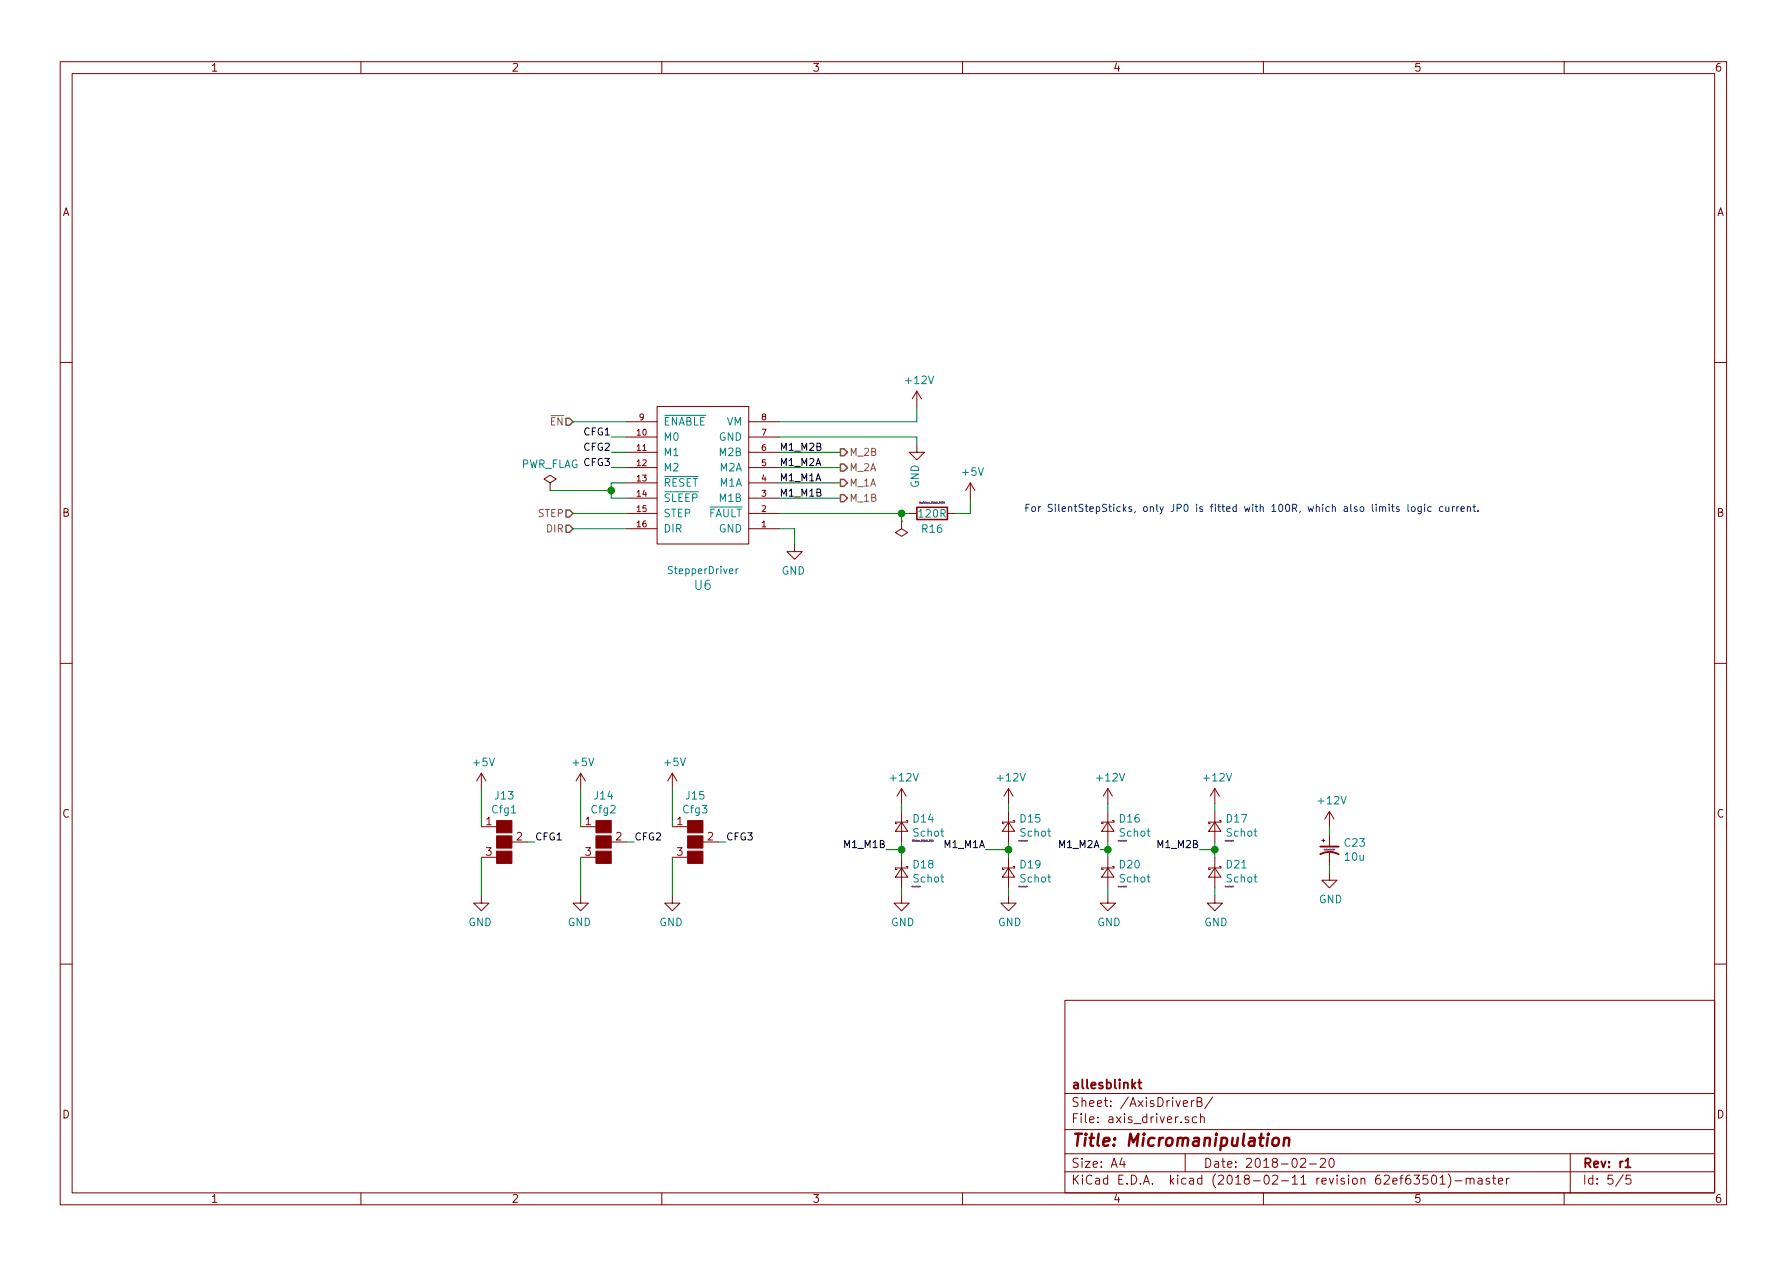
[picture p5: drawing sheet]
<svg xmlns="http://www.w3.org/2000/svg" width="297mm" height="210mm" viewBox="0 0 297 210" stroke-linecap="round" stroke-linejoin="round" font-family="sans-serif">
<g fill="none" stroke="#840000" stroke-width=".17">
<path d="M10 10.3h277v189.9h-277zM12 12.2h273v186.1h-273zM60 10.3v1.9M110 10.3v1.9M160 10.3v1.9M210 10.3v1.9M260 10.3v1.9M10 60.2h2M104.1 72.6h5.1M104.1 75.2h5.1M104.1 77.7h5.1M104.1 70.1h5.1"/>
<path d="M109.2 67.6h15.3v22.8h-15.3zM124.5 72.6h5M124.5 75.2h5M124.5 77.7h5M124.5 70.1h5M152.4 73.9v1.3h-1.3l1.3 1.2 1.3-1.2h-1.3M152.4 65l-.8 1.3M152.4 65v2.6M152.4 65l.8 1.3M285 60.2h2M91.4 80.3l1.1-.7-1.1-.6-1 .6 1 .7v1.2M91.4 81.5h.1"/>
<path d="M104.1 87.9h5.1M104.1 80.3h5.1M104.1 82.8h5.1M104.1 85.3h5.1M124.5 87.9h5M124.5 80.3h5M124.5 82.8h5M124.5 85.3h5M132.1 90.4v1.3h-1.3l1.3 1.3 1.2-1.3h-1.2M149.9 86.6v1.3l1 .6-1 .6-1.1-.6 1.1-.6M149.9 86.6h.1M151.1 85.3h1.3"/>
<path d="M157.5 85.3h1.2M161.3 80.3l-.8 1.2M161.3 80.3v2.5M161.3 80.3l.8 1.2M10 110.3h2M285 110.3h2M80 128.5l-.8 1.3M80 128.5v2.6M80 128.5l.8 1.3M80 137.4h2.5M85.1 139.9h2.5M96.5 128.5l-.7 1.3"/>
<path d="M96.5 128.5v2.6M96.5 128.5l.8 1.3M96.5 137.4h2.6M101.6 139.9h2.5M111.8 128.5l-.8 1.3M111.8 128.5v2.6M111.8 128.5l.7 1.3M111.8 137.4h2.5M116.8 139.9h2.6M149.9 136.6l1 1.6h-2.1zM149.9 131.1v2.5M149.9 134.9v5"/>
<path d="M149.9 131.1l-.8 1.2M149.9 131.1l.7 1.2M150.6 136.4h.3v.2h-2.1v.3h.3M167.6 136.6l1.1 1.6h-2.1zM167.6 131.1v2.5M167.6 134.9v5M167.6 131.1l-.7 1.2M167.6 131.1l.8 1.2M168.4 136.4h.3v.2h-2.1v.3h.3M184.1 136.6l1.1 1.6h-2.1zM184.1 131.1v2.5M184.1 134.9v5"/>
<path d="M184.1 131.1l-.7 1.2M184.1 131.1l.8 1.2M184.9 136.4h.3v.2h-2.1v.3h.3M201.9 136.6l1 1.6h-2zM201.9 131.1v2.5M201.9 134.9v5M201.9 131.1l-.7 1.2M201.9 131.1l.8 1.2M202.7 136.4h.2v.2h-2v.3h.3M219.7 139.7h.5M220 139.4v.5M221 134.9v2.5"/>
<path d="M221 138.7v2M221 134.9l-.8 1.2M221 134.9l.7 1.2M80 148.8v1.3h-1.3l1.3 1.3 1.3-1.3h-1.3M80 142.5h2.5M96.5 148.8v1.3h-1.3l1.3 1.3 1.3-1.3h-1.3M96.5 142.5h2.6M111.8 148.8v1.3h-1.3l1.3 1.3 1.2-1.3h-1.2M111.8 142.5h2.5M149.9 144.3l1 1.5h-2.1zM149.9 148.8v1.3h1.2l-1.2 1.3-1.3-1.3h1.3M149.9 142.5v5.1"/>
<path d="M150.6 144h.3v.3h-2.1v.2h.3M167.6 144.3l1.1 1.5h-2.1zM167.6 148.8v1.3h1.3l-1.3 1.3-1.2-1.3h1.2M167.6 142.5v5.1M168.4 144h.3v.3h-2.1v.2h.3M184.1 144.3l1.1 1.5h-2.1zM184.1 148.8v1.3h1.3l-1.3 1.3-1.2-1.3h1.2M184.1 142.5v5.1M184.9 144h.3v.3h-2.1v.2h.3M201.9 144.3l1 1.5h-2zM201.9 148.8v1.3h1.3l-1.3 1.3-1.2-1.3h1.2M201.9 142.5v5.1"/>
<path d="M202.7 144h.2v.3h-2v.2h.3M221 145v1.3h1.2l-1.2 1.3-1.3-1.3h1.3M221 141.7v2.1M10 160.2h2M177 166.3h108v32h-108zM285 160.2h2M60 198.3v1.9M110 198.3v1.9M160 198.3v1.9M177 194.8h108M177 191.8h108M177 187.8h108"/>
<path d="M177 181.8h108M186.5 192.5l-.4 1h1M186.8 193v1M197 191.8v3M197.6 185.7l-.4-.1-.2 .2 .1 .2 .5 .2v.3h-.6M198 182.9v1M198.5 182.9l-.3 .1-.2 .2M198.9 185.7l-.4-.1-.3 .3v.4l.1 .2h.6M199 183.1h.5l.2-.1v-.4l-.2-.2h-.5v1.5h.5l.3-.1v-.4l-.1-.2-.2-.1M199.5 185.7l.3-.1 .3 .1 .1 .9M199.5 185.1v1.5M201.5 182.3l-1.2 2"/>
<path d="M210 198.3v1.9M216.2 192.7l.2-.2h.4l.2 .2v.3l-.9 1h.9M217.7 193.5h1.1M219.5 192.7l.2-.2h.3l.3 .2v.3v.2l-.9 .8h.9M221.1 192.6l.3-.1a.94 .94 0 0 1 0 1.5 .79 .79 0 0 1-.3-1.3zM235 195.3h.9l-.5 .6 .5 .1v.7l-.2 .1h-.5l-.2-.1M237.3 195.3h-.7l-.1 .7 .2-.1 .5 .1a.61 .61 0 0 1 .1 .7l-.2 .1-.6-.1M238.1 195.5l.3-.2a.94 .94 0 0 1 0 1.5l-.3-.1-.2-.4zM239.4 195.8l.4-.5v1.5M239.4 196.8h.8M240.7 195.1a1.71 1.71 0 0 1 0 2.3M241.9 196.3h1.1"/>
<path d="M243.7 196l.1-.1a.37 .37 0 0 1 .6 .1v.8M243.7 195.8v1M244.4 196v-.1a.37 .37 0 0 1 .6 .1v.8M245.7 195.9h.6l.1 .9M246.4 196.2l-.5 .1-.3 .2 .1 .2 .2 .1 .5-.1M247.6 195.9l-.4-.1-.2 .2 .1 .3 .5 .1v.3h-.6M248.1 195.8h.5M248.3 195.3v1.3l.3 .2M249.1 196.3l.7-.1-.1-.3-.4-.1-.2 .2v.7h.6M250.4 195.8v1M250.9 195.8l-.3 .1-.2 .2M260 198.3v1.9"/>
<path d="M261 191.8v6.5M269.8 195.2l-1.2 2M271 195.3h-.7v.7l.2-.1 .5 .1 .1 .2-.1 .5-.2 .1-.5-.1"/>
</g>
<path d="M219.5 142a3.2 3.2 0 0 1 3 0M219.5 140.7h3M189.2 179.9h.5M189.4 179.4v1.3l.3 .2M270.2 193l.4-.5v1.5M270.2 194h.8" fill="none" stroke="#840000" stroke-width=".3"/>
<path d="M211.7 189.3a.53 .53 0 0 1 .5-.2 .53 .53 0 0 1 .4 .4l-.1 .6a.54 .54 0 0 1-.5 .4 .54 .54 0 0 1-.5-.4zM213.5 189.3a.5 .5 0 0 1 .8 .1l-.1 1M213.5 189.1l-.2 1.3" fill="none" stroke="#840000" stroke-width=".41"/>
<path d="M122.4 94.5v.8M122.7 94.5l-.3 .3" fill="none" stroke="#008484" stroke-width=".17"/>
<g fill="none" stroke="#840084" stroke-width=".17">
<path d="M152.9 83.5h.1l-.1-.1v.3M157 83.4h-.1v.1h.1v.2l-.1-.1M169.4 139.7v.1zM169.5 139.7v.1M169.5 139.8h.1M169.7 139.7h.1M169.7 139.7v.1M169.8 139.7v.1M169.8 139.8h.1M170 139.7v.1M170.1 139.8v-.1v.1M170.2 139.7v.1z"/>
<path d="M170.3 139.8h.1M170.3 139.7h.1M170.3 139.7l.1 .1zM170.4 139.8h.1M170.6 139.7l-.1 .1M170.7 139.7h-.1v.1M185.9 139.7v.1zM186 139.7v.1M186.1 139.8h.1M186.2 139.7h.1M186.2 139.7l.1 .1M186.3 139.7v.1"/>
<path d="M186.4 139.8h.1M186.5 139.7v.1M186.6 139.8v-.1v.1M186.7 139.7v.1zM186.8 139.8h.1M186.8 139.7h.1M186.8 139.7l.1 .1zM186.9 139.8h.1M187.1 139.7l-.1 .1M187.1 139.8v-.1l.1 .1M187.2 139.7v.1zM203.7 139.7v.1z"/>
<path d="M203.8 139.7v.1M203.8 139.8h.1M204 139.7h.1M204 139.7v.1M204.1 139.7v.1M204.1 139.8h.1M204.3 139.7l-.1 .1M204.3 139.8v-.1l.1 .1M204.5 139.7v.1zM204.6 139.8h.1M204.6 139.7h.1M204.6 139.7l.1 .1z"/>
<path d="M204.7 139.8h.1M204.9 139.7l-.1 .1M204.9 139.8v-.1l.1 .1M205 139.7v.1zM151.6 147.3v.1zM151.7 147.3v.1M151.8 147.4h.1M151.9 147.3h.1M151.9 147.4h.1M152 147.3v.1M152.1 147.4h.1M152.2 147.3v.1"/>
<path d="M152.3 147.4v-.1v.1M152.4 147.3l.1 .1zM152.5 147.4h.1M152.5 147.3h.1M152.6 147.3v.1zM152.8 147.3l-.2 .1M152.8 147.4v-.1l.1 .1M152.9 147.4l.1-.1v.1M152.9 147.4h.1M169.4 147.3v.1zM169.5 147.3v.1M169.5 147.4h.1"/>
<path d="M169.7 147.3h.1M169.7 147.4h.1M169.8 147.3v.1M169.8 147.4h.1M170 147.3v.1M170.1 147.4v-.1v.1M170.2 147.3v.1zM170.3 147.4h.1M170.3 147.3h.1M170.3 147.3l.1 .1zM170.6 147.3l-.2 .1M170.6 147.4v-.1l.2 .1"/>
<path d="M170.7 147.4h.1M185.9 147.3v.1zM186 147.3v.1M186.1 147.4h.1M186.2 147.3h.1M186.2 147.4h.1M186.3 147.3v.1M186.4 147.4h.1M186.5 147.3v.1M186.6 147.4v-.1v.1M186.7 147.3v.1zM186.8 147.4h.1"/>
<path d="M186.8 147.3h.1M186.8 147.3l.1 .1zM187.1 147.3l-.2 .1M187.1 147.4v-.1l.1 .1M187.2 147.4v-.1l.1 .1M187.2 147.4h.1M203.7 147.3v.1zM203.8 147.3v.1M203.8 147.4h.1M204 147.3h.1M204 147.4h.1M204.1 147.3v.1"/>
<path d="M204.1 147.4h.1M204.3 147.3l-.1 .1M204.3 147.4v-.1l.1 .1M204.5 147.3v.1zM204.6 147.4h.1M204.6 147.3h.1M204.6 147.3l.1 .1zM204.9 147.3l-.2 .1M204.9 147.4v-.1l.1 .1M205 147.4v-.1l.1 .1M205 147.4h.1M220.1 141.2h.1"/>
<path d="M220.2 141.2h.1M220.3 141.2v.1M220.4 141.2h.1M220.5 141.2h.1M220.5 141.1v.1M220.6 141.2h.1M220.6 141.1v.1M220.7 141.2h.1M220.8 141.2h.1M220.9 141.2h-.1M220.9 141.3h.1M221 141.2h.1"/>
<path d="M221.1 141.2v-.1v.1M221.2 141.1v.1zM221.3 141.2h.1M221.4 141.2h.1M221.4 141.3h.1M221.5 141.2h.1M221.6 141.2h.1M221.7 141.2h.1"/>
<circle cx="221.8" cy="141.2" r=".04"/>
</g>
<g fill="none" stroke="#008400" stroke-width=".17">
<path d="M95.2 70.1h8.9M101.6 77.7h2.5M101.6 75.2h2.5M101.6 72.6h2.5M129.5 77.7h10.2M129.5 75.2h10.2M129.5 72.6h22.9v1.3M152.4 67.6v2.5h-22.9M91.4 81.5h10.2M95.2 87.9h8.9M95.2 85.3h8.9M104.1 80.3h-2.5v2.5h2.5"/>
<path d="M129.5 87.9h2.6v2.5M129.5 82.8h10.2M129.5 80.3h10.2M129.5 85.3h21.6M149.9 85.3v1.3M161.3 82.8v2.5h-2.6M80 131.1v6.3M87.6 139.9h1.3M96.5 131.1v6.3M104.1 139.9h1.3M111.8 131.1v6.3M119.4 139.9h1.2"/>
<path d="M149.9 133.6v1.3M149.9 139.9v2.6M167.6 133.6v1.3M167.6 139.9v2.6M184.1 133.6v1.3M184.1 139.9v2.6M201.9 133.6v1.3M201.9 139.9v2.6M221 137.4v1.3M80 142.5v6.3M96.5 142.5v6.3M111.8 142.5v6.3"/>
<path d="M147.3 141.2h2.6M149.9 147.6v1.2M163.8 141.2h3.8M167.6 147.6v1.2M182.9 141.2h1.2M184.1 147.6v1.2M199.4 141.2h2.5M201.9 147.6v1.2M221 143.8v1.2"/>
</g>
<g fill="#008400" stroke="#008400" stroke-width=".25">
<circle cx="149.9" cy="141.2" r=".51"/>
<circle cx="167.6" cy="141.2" r=".51"/>
<circle cx="184.2" cy="141.2" r=".51"/>
<circle cx="201.9" cy="141.2" r=".51"/>
<circle cx="149.9" cy="85.3" r=".51"/>
<circle cx="101.6" cy="81.5" r=".51"/>
</g>
<path d="M94.1 69.5h.6l.5 .6-.5 .6h-.6zM139.7 74.6h.6l.6 .6-.6 .6h-.6zM139.7 77.1h.6l.6 .6-.6 .6h-.6zM139.7 79.7h.6l.6 .6-.6 .5h-.6zM94.1 84.8h.6l.5 .5-.5 .6h-.6zM94.1 87.3h.6l.5 .6-.5 .6h-.6zM139.7 82.2h.6l.6 .6-.6 .6h-.6z" fill="none" stroke="#848400" stroke-width=".25"/>
<path d="M152.4 84.3h5.1v2.1h-5.1z" fill="none" stroke="#840000" stroke-width=".25"/>
<g fill="none" stroke="#0000c2" stroke-width=".17">
<path d="M229.3 84.3h.5v.7M229.8 84.4l.2-.2 .3 .1v.7M230.9 83.8v.1M230.9 84.2v.8M231.3 84.2h.4M231.5 83.8v1.1l.2 .1M232.5 84.3l-.2-.1-.2 .2 .2 .2 .2 .1 .1 .2-.2 .1h-.3M234 83.8v1.1l.2 .1M234.6 84.3l.2-.1 .4 .1v.5l-.1 .2-.5-.1zM236.2 84.2v1l-.2 .2h-.3M236.2 84.3l-.3-.1-.2 .2 .1 .6h.4M236.8 83.8v.1"/>
<path d="M236.8 84.2v.8M237.9 84.3l-.4-.1-.2 .2 .1 .6h.5M239.8 84.3l-.3-.1-.2 .2 .1 .6h.4M240.3 84.2l.1 .8h.3l.1-.1M240.8 84.2v.8M241.4 84.2v.8M241.8 84.2l-.3 .1-.1 .1M242.2 84.2v.8M242.5 84.2l-.2 .1-.1 .1M242.8 84.6l.6-.1v-.2l-.4-.1-.2 .2 .1 .6h.5M243.9 84.3h.5v.7M243.9 84.2v.8"/>
<path d="M244.8 84.2h.5M245 83.8v1.1l.3 .1M245.7 84.9v.1"/>
</g>
<g fill="#840000" stroke="#840000" stroke-width=".17">
<path d="M82.5 141.5h2.6v2h-2.6z"/>
<path d="M82.5 138.9h2.6v2.1h-2.6z"/>
<path d="M82.5 136.4h2.6v2h-2.6z"/>
<path d="M99.1 141.5h2.5v2h-2.5z"/>
<path d="M99.1 138.9h2.5v2.1h-2.5z"/>
<path d="M99.1 136.4h2.5v2h-2.5z"/>
<path d="M114.3 141.5h2.5v2h-2.5z"/>
<path d="M114.3 138.9h2.5v2.1h-2.5z"/>
<path d="M114.3 136.4h2.5v2h-2.5z"/>
</g>
<text font-size="2.8" fill="#840000" x="178" y="190.5">Title: Micromanipulation</text>
<text font-size="2.1" fill="#008484" x="115.5" y="98">U6</text>
<g font-size="2.1" fill="#840000">
<text x="178" y="184">Sheet: /AxisDriverB/</text>
<text x="178" y="181">allesblinkt</text>
<text x="178" y="186.7">File: axis_driver.sch</text>
<text x="178" y="196.9">KiCad E.D.A. kicad (2018-02-11 revision 62ef63501)-master</text>
<text x="178" y="194.1">Size: A4</text>
<text x="200" y="194.1">Date: 2018-02-20</text>
<text x="263" y="194.1">Rev: r1</text>
<text x="263" y="196.9">Id: 5/5</text>
</g>
<g font-size="1.8" fill="#840000">
<text x="35" y="11.9">1</text>
<text x="85" y="11.9">2</text>
<text x="135" y="11.9">3</text>
<text x="185" y="11.9">4</text>
<text x="235" y="11.9">5</text>
<text x="285" y="11.9">6</text>
<text x="10.4" y="35.9">A</text>
<text x="285.4" y="35.9">A</text>
<text x="10.4" y="85.9">B</text>
<text x="285.4" y="85.9">B</text>
<text x="10.4" y="135.9">C</text>
<text x="80.8" y="137.2">1</text>
<text x="97.3" y="137.2">1</text>
<text x="112.5" y="137.2">1</text>
<text x="285.4" y="135.9">C</text>
<text x="80.8" y="142.2">3</text>
<text x="85.9" y="139.7">2</text>
<text x="97.3" y="142.2">3</text>
<text x="102.4" y="139.7">2</text>
<text x="112.5" y="142.2">3</text>
<text x="117.6" y="139.7">2</text>
<text x="10.4" y="185.9">D</text>
<text x="285.4" y="185.9">D</text>
<text x="35" y="199.9">1</text>
<text x="85" y="199.9">2</text>
<text x="135" y="199.9">3</text>
<text x="185" y="199.9">4</text>
<text x="235" y="199.9">5</text>
<text x="285" y="199.9">6</text>
</g>
<g font-size="1.8" fill="#008484">
<text x="150.7" y="63.8">+12V</text>
<text x="110.2" y="70.7">ENABLE</text>
<text x="120.8" y="70.7">VM</text>
<text x="86.5" y="77.8">PWR_FLAG CFG3</text>
<text x="110.2" y="73.3">M0</text>
<text x="110.2" y="75.8">M1</text>
<text x="119.5" y="73.3">GND</text>
<text x="119.7" y="75.8">M2B</text>
<text x="110.2" y="78.4">M2</text>
<text x="110.2" y="80.9">RESET</text>
<text x="110.2" y="83.4">SLEEP</text>
<text x="119.7" y="83.4">M1B</text>
<text x="119.7" y="80.9">M1A</text>
<text x="119.7" y="78.4">M2A</text>
<text x="152.8" y="81.1" transform="rotate(-90 152.8 81.1)">GND</text>
<text x="160.1" y="79.1">+5V</text>
<text x="110.2" y="86">STEP</text>
<text x="110.2" y="88.5">DIR</text>
<text x="117.7" y="86">FAULT</text>
<text x="119.5" y="88.5">GND</text>
<text x="152.8" y="86">120R</text>
<text x="153.3" y="88.6">R16</text>
<text x="129.9" y="95.5">GND</text>
<text x="78.8" y="127.3">+5V</text>
<text x="95.3" y="127.3">+5V</text>
<text x="110.5" y="127.3">+5V</text>
<text x="148.2" y="129.9">+12V</text>
<text x="165.9" y="129.9">+12V</text>
<text x="182.4" y="129.9">+12V</text>
<text x="200.2" y="129.9">+12V</text>
<text x="81.9" y="135.2">Cfg1</text>
<text x="82.3" y="132.9">J13</text>
<text x="98.4" y="135.2">Cfg2</text>
<text x="98.9" y="132.9">J14</text>
<text x="113.6" y="135.2">Cfg3</text>
<text x="114.1" y="132.9">J15</text>
<text x="151.9" y="136.7">D14</text>
<text x="169.6" y="136.7">D15</text>
<text x="186.2" y="136.7">D16</text>
<text x="203.9" y="136.7">D17</text>
<text x="219.3" y="133.7">+12V</text>
<text x="151.9" y="139.1">Schot</text>
<text x="223.6" y="140.7">C23</text>
<text x="223.6" y="143.1">10u</text>
<text x="151.9" y="144.3">D18</text>
<text x="169.6" y="144.3">D19</text>
<text x="186.2" y="144.3">D20</text>
<text x="203.9" y="144.3">D21</text>
<text x="77.9" y="153.9">GND</text>
<text x="94.4" y="153.9">GND</text>
<text x="109.6" y="153.9">GND</text>
<text x="148.1" y="153.9">GND</text>
<text x="165.9" y="153.9">GND</text>
<text x="182.4" y="153.9">GND</text>
<text x="200.2" y="153.9">GND</text>
<text x="219.2" y="150.1">GND</text>
</g>
<g font-size="1.8" fill="#840084">
<text x="169.7" y="139.1">Schot</text>
<text x="186.2" y="139.1">Schot</text>
<text x="204" y="139.1">Schot</text>
<text x="151.9" y="146.7">Schot</text>
<text x="169.7" y="146.7">Schot</text>
<text x="186.2" y="146.7">Schot</text>
<text x="204" y="146.7">Schot</text>
</g>
<g font-size="1.7" fill="#848400">
<text x="91.5" y="70.7">EN</text>
<text x="141.1" y="75.8">M_2B</text>
<text x="141.1" y="78.3">M_2A</text>
<text x="141.1" y="80.8">M_1A</text>
<text x="141.1" y="83.4">M_1B</text>
<text x="89.5" y="85.9">STEP</text>
<text x="90.9" y="88.5">DIR</text>
</g>
<g font-size="1.7">
<text x="97.2" y="74.9">CFG2</text>
<text x="97.2" y="72.4">CFG1</text>
<text x="129.5" y="77.5">M1_M2A</text>
<text x="129.5" y="74.9">M1_M2B</text>
<text x="129.5" y="82.5">M1_M1B</text>
<text x="129.5" y="80">M1_M1A</text>
<text x="88.9" y="139.7">CFG1</text>
<text x="105.4" y="139.7">CFG2</text>
<text x="120.6" y="139.7">CFG3</text>
<text x="140.6" y="141">M1_M1B</text>
<text x="157.1" y="141">M1_M1A</text>
<text x="176.1" y="141">M1_M2A</text>
<text x="192.6" y="141">M1_M2B</text>
</g>
<text font-size="1.7" fill="#0000c2" x="170.2" y="85.1">For SilentStepSticks, only JP0 is fitted with 100R, which also limits logic current.</text>
<text font-size="1.7" fill="#008484" x="111.4" y="95.4">StepperDriver</text>
<g font-size="1.4" fill="#840000">
<text x="106.3" y="69.8">9</text>
<text x="126.6" y="69.8">8</text>
<text x="105.9" y="72.4">10</text>
<text x="105.9" y="74.9">11</text>
<text x="105.9" y="77.5">12</text>
<text x="126.6" y="77.5">5</text>
<text x="126.6" y="74.9">6</text>
<text x="126.6" y="72.4">7</text>
<text x="105.9" y="80">13</text>
<text x="105.9" y="82.5">14</text>
<text x="126.6" y="82.5">3</text>
<text x="126.6" y="80">4</text>
<text x="105.9" y="85.1">15</text>
<text x="105.9" y="87.6">16</text>
<text x="126.6" y="87.6">1</text>
<text x="126.6" y="85.1">2</text>
</g>
<g font-size=".4" fill="#840084">
<text x="153" y="83.7">Resistors_SMD:R_0805</text>
<text x="151.6" y="139.9">Diodes_SMD:D_SMA</text>
</g>
</svg>
